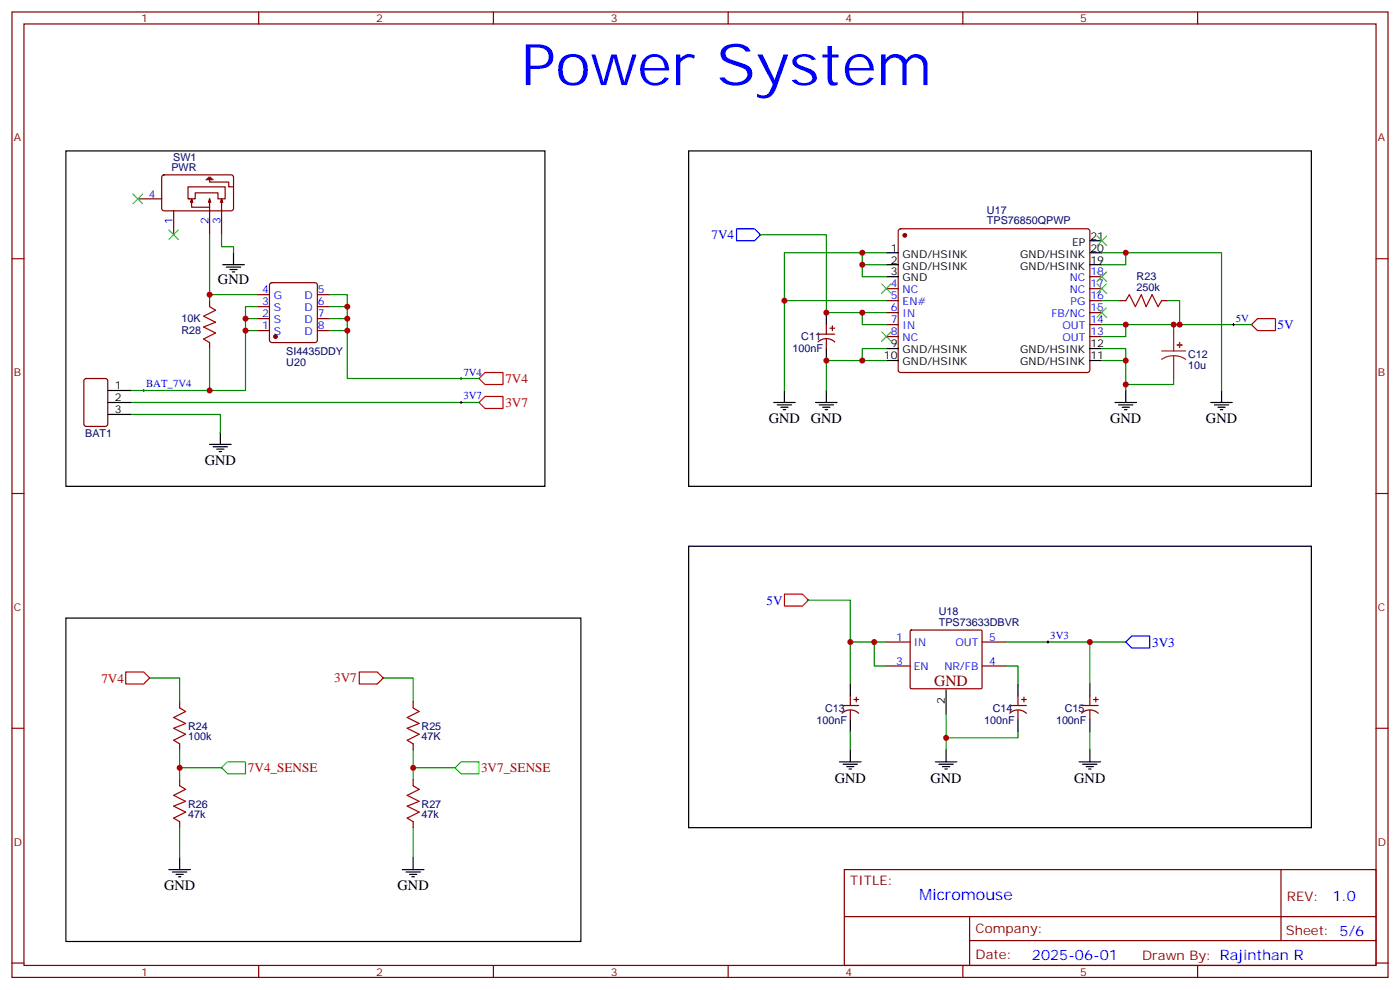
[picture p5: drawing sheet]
<svg xmlns="http://www.w3.org/2000/svg" width="412mm" height="292mm" viewBox="0 0 412 292" stroke-linecap="round" stroke-linejoin="round" font-family="sans-serif">
<g fill="none" stroke="#870000" stroke-width=".35">
<path d="M3.5 3.5h405.4v284.4h-405.4zM7.1 7.1h398.2v277.2h-398.2zM76.2 3.5v3.6M145.3 3.5v3.6M214.5 3.5v3.6M283.6 3.5v3.6M352.8 3.5v3.6M40.6 58.6h7M47.9 51.7l.4-.2 20.1 .1 .4 .6-.1 9.5-.6 .4-20-.1-.5-.6v-9.2zM55.4 55h10.9v3.6h-2.1v-1.8h-6.7v1.8h-2.1zM56.4 58.6l-.3 1M56.8 59.6l-.4-1v2.4h5.3"/>
<path d="M60.7 52.9h2.1M61 52.6h1.4M61.4 52.2h.7M61.7 52.9v.7h5.7v1.4h1.4M61.7 58.6v10.5M61.7 58.6l.4 1M61.7 58.6l-.3 1M65.3 58.6l-.4 1M65.6 59.6l-.3-1v10.5M3.5 76.2h3.6M51.2 62.1v7M264.8 67.6l.5-.2h55l.5 .2 .2 .5v41.2l-.7 .4-55.3-.1-.4-.6v-40.9z"/>
<path d="M405.3 76.2h3.6M61.7 88.5v1.8M75.8 97.4h3.6M75.8 93.8h3.6M75.8 90.3h3.6M75.8 86.8h3.6M79.6 83.5l.5-.2h12.7l.5 .2 .2 .5v16.2l-.2 .5-.5 .2h-12.7l-.5-.2-.2-.5v-16.2zM93.5 97.4h3.5M93.5 93.8h3.5M93.5 90.3h3.5M93.5 86.8h3.5M240.9 98.4h5"/>
<path d="M243.4 95.6v2.8M243.4 99.8v2.9M244.5 96.7h1.4M245.2 96v1.4M261.1 85h3.5M261.1 88.5h3.5M261.1 92.1h3.5M261.1 95.6h3.5M261.1 99.1h3.5M321 85h3.6M321 88.5h3.6M321 92.1h3.6"/>
<path d="M321 95.6h3.6M321 99.1h3.6M321 81.5h3.6M329.8 88.5h1.8M342.2 88.5h1.8M24.9 111.7l.5-.2h5.6l.7 .4v13l-.4 .6-5.9 .1-.7-.5v-12.9zM61.7 100.9v1.8M241 100.7a3.5 3.5 0 0 1 4.9 0M3.5 145.3h3.6M405.3 145.3h3.6M261.1 189.1h7M261.1 196.1h7"/>
<path d="M268.2 185.7l.3-.1h20.6l.2 .3-.1 16.8-.3 .1h-20.6l-.2-.3zM289.3 189.1h7M289.3 196.1h7M3.5 214.5h3.6M52.9 206.7v1.8M52.9 219.1v1.7M121.7 206.7v1.8M121.7 219.1v1.7M248 207.8h4.9M248 210.1a3.5 3.5 0 0 1 5 0M250.5 205v2.8M250.5 209.2v2.8"/>
<path d="M251.5 206h1.4M252.2 205.3v1.4M297.4 207.8h4.9M297.4 210.1a3.5 3.5 0 0 1 4.9 0M299.9 205v2.8M299.9 209.2v2.8M300.9 206h1.4M301.6 205.3v1.4M318.6 207.8h4.9M318.6 210.1a3.5 3.5 0 0 1 4.9 0M321 205v2.8M321 209.2v2.8"/>
<path d="M322.1 206h1.4M322.8 205.3v1.4M405.3 214.5h3.6M52.9 229.7v1.7M121.7 229.7v1.7M52.9 242v1.8M121.7 242v1.8M248.7 256.1h156.6v28.2h-156.6zM377.3 256.1v20.9M248.7 270h156.5M285.6 277h119.6M285.6 270v14.1"/>
<path d="M3.5 283.6h3.6M76.2 284.3v3.6M145.3 284.3v3.6M214.5 284.3v3.6M283.6 284.3v3.6M352.8 284.3v3.6M405.3 283.6h3.6"/>
</g>
<g fill="none" stroke="#000" stroke-width=".35">
<path d="M19.4 44.5h141.1v98.7h-141.1zM202.8 44.5h183.5v98.7h-183.5zM65.6 78h6.4M66.7 78.7h4.2M67.7 79.4h2.1M68.8 74.4v3.6M261.1 74.4h3.5M261.1 78h3.5M321 74.4h3.6M321 78h3.6M321 70.9h3.6M68.4 80.1h.7"/>
<path d="M243.4 92.1v3.5M261.1 81.5h3.5M31.7 118.5h7.1M31.7 115h7.1M227.9 118.5h6.3M229 119.2h4.2M230 119.9h2.1M231.1 115v3.5M240.2 118.5h6.4M241.3 119.2h4.2M242.4 119.9h2.1M243.4 102.7v3.5"/>
<path d="M243.4 115v3.5M261.1 102.7h3.5M261.1 106.2h3.5M321 102.7h3.6M321 106.2h3.6M328.4 118.5h6.4M329.5 119.2h4.2M330.6 119.9h2.1M331.6 115v3.5M356.7 118.5h6.3M357.7 119.2h4.2M358.8 119.9h2.1"/>
<path d="M359.8 115v3.5M31.7 122.1h7.1M61.7 130.9h6.4M62.8 131.6h4.2M63.9 132.3h2.1M64.6 133h.7M64.9 127.4v3.5M230.7 120.7h.7M243.1 120.7h.7M331.3 120.7h.7M359.5 120.7h.7M202.8 160.9h183.5v82.9h-183.5z"/>
<path d="M19.4 182h151.7v95.3h-151.7zM250.5 201.4v3.6M250.5 212v3.5M278.7 203.2v7.1M299.9 201.4v3.6M299.9 212v3.5M321 201.4v3.6M321 212v3.5M247.3 224.4h6.3M248.4 225.1h4.2M249.4 225.8h2.1M250.1 226.5h.7"/>
<path d="M250.5 220.8v3.6M275.5 224.4h6.4M276.6 225.1h4.2M277.6 225.8h2.2M278.3 226.5h.7M278.7 220.8v3.6M317.9 224.4h6.3M318.9 225.1h4.2M320 225.8h2.1M320.7 226.5h.7M321 220.8v3.6M49.7 256.1h6.4"/>
<path d="M50.8 256.8h4.2M51.9 257.5h2.1M52.6 258.2h.7M52.9 252.6v3.5M118.5 256.1h6.4M119.6 256.8h4.2M120.6 257.5h2.2M121.4 258.2h.7M121.7 252.6v3.5"/>
</g>
<g fill="#870000" stroke="#870000" stroke-width=".35">
<circle cx="266.5" cy="69.3" r=".53"/>
<circle cx="81.1" cy="99.1" r=".53"/>
</g>
<g fill="none" stroke="#008700" stroke-width=".35">
<path d="M61.7 69.1v17.7M65.3 69.1v3.6h3.5v1.7M224 69.1h19.4v23h17.7M254 74.4v7.1h7.1M254 78h7.1M261.1 74.4h-30v40.6M324.6 74.4h35.2v40.6M331.6 74.4v3.6h-7M72.3 93.8h3.5M72.3 97.4h3.5M75.8 90.3h-3.5v24.7h-33.5M75.8 86.8h-14.1v1.7"/>
<path d="M97 86.8h5.3v24.7h38.8M97 90.3h5.3M97 93.8h5.3M97 97.4h5.3M231.1 88.5h30M254 92.1v3.5h7.1M324.6 95.6h21.1v1.8M324.6 88.5h5.2M331.6 95.6v3.5h-7M344 88.5h3.5v7.1M345.7 95.6h23M38.8 118.5h102.3"/>
<path d="M61.7 102.7v12.3M261.1 106.2h-17.7v8.8M261.1 102.7h-7.1v3.5M324.6 102.7h7v12.3M324.6 106.2h7M345.7 111.5v1.7h-14.1M38.8 122.1h26.1v5.3M238.1 176.7h12.4v24.7M44.1 199.7h8.8v7M112.9 199.7h8.8v7M250.5 189.1h10.6M257.5 189.1v7h3.6"/>
<path d="M296.3 189.1h24.7v12.3M296.3 196.1h3.6v5.3M321 189.1h10.6M250.5 215.5v5.3M278.7 210.3v10.5M299.9 215.5v1.8h-21.2M321 215.5v5.3M52.9 220.8v8.9M52.9 226.1h12.4M121.7 226.1h12.4M121.7 220.8v8.9M52.9 243.8v8.8"/>
<path d="M121.7 243.8v8.8"/>
</g>
<path d="M61.7 90.3l1.8 1.1-3.5 1.7 3.5 1.8-3.5 1.4 3.5 1.8-3.5 1.7 1.7 1.1M331.6 88.5l1.1-1.7 1.7 3.5 1.8-3.5 1.4 3.5 1.8-3.5 1.7 3.5 1.1-1.8M52.9 208.5l1.8 1.1-3.5 1.7 3.5 1.8-3.5 1.4 3.5 1.8-3.5 1.7 1.7 1.1M121.7 208.5l1.8 1.1-3.6 1.7 3.6 1.8-3.6 1.4 3.6 1.8-3.6 1.7 1.8 1.1M52.9 231.4l1.8 1.1-3.5 1.7 3.5 1.8-3.5 1.4 3.5 1.8-3.5 1.7 1.7 1.1M121.7 231.4l1.8 1.1-3.6 1.7 3.6 1.8-3.6 1.4 3.6 1.8-3.6 1.7 1.8 1.1" fill="none" stroke="#a10000" stroke-width=".35"/>
<path d="M345.7 97.4v6M342.2 103.4h7M345.7 104.8l-1.8 .2-1.7 .8M345.7 104.8l1.9 .2 1.6 .8M345.7 104.8v6.7" fill="none" stroke="#8c2424" stroke-width=".35"/>
<g fill="#8c2424" stroke="#8c2424" stroke-width=".35">
<path d="M346.8 101.6h1.4z"/>
<path d="M347.5 100.9v1.4z"/>
</g>
<path d="M217 67.4h5.2l1.8 1.7-1.8 1.8h-5.2zM333.4 187.3h5.3v3.6h-5.3l-1.8-1.8z" fill="none" stroke="#00f" stroke-width=".35"/>
<path d="M370.4 93.8h5.3v3.6h-5.3l-1.7-1.8zM231.1 175h5.3l1.7 1.7-1.7 1.8h-5.3z" fill="none" stroke="#f00" stroke-width=".35"/>
<path d="M141.1 111.5l1.8-1.8h5.3v3.5h-5.3zM141.1 118.5l1.8-1.7h5.3v3.5h-5.3zM37 197.9h5.3l1.8 1.8-1.8 1.7h-5.3zM105.8 197.9h5.3l1.8 1.8-1.8 1.7h-5.3z" fill="none" stroke="#c00" stroke-width=".35"/>
<path d="M65.3 226.1l1.7-1.7h5.3v3.5h-5.3zM134.1 226.1l1.7-1.7h5.3v3.5h-5.3z" fill="none" stroke="#0f0" stroke-width=".35"/>
<g fill="none" stroke="#3c3" stroke-width=".35">
<path d="M39.2 57.2l2.8 2.8M42 57.2l-2.8 2.8M49.7 67.7l2.9 2.9M52.6 67.7l-2.9 2.9M323.1 69.5l2.9 2.8M326 69.5l-2.9 2.8M259.6 83.6l2.9 2.8M259.6 97.7l2.9 2.8M262.5 83.6l-2.9 2.8M262.5 97.7l-2.9 2.8M323.1 83.6l2.9 2.8M323.1 80.1l2.9 2.8"/>
<path d="M323.1 90.7l2.9 2.8M326 83.6l-2.9 2.8M326 80.1l-2.9 2.8M326 90.7l-2.9 2.8"/>
</g>
<path d="M363 95.6h.7M363.4 95.2v.8M42 115h.7M42.3 114.7v.7M135.5 111.5h.7M135.5 118.5h.7M135.8 111.1v.7M135.8 118.2v.7M308.3 189.1h.7M308.7 188.7v.7" fill="none" stroke="#000" stroke-width=".29"/>
<g fill="#c00">
<circle cx="331.6" cy="106.2" r=".88"/>
<circle cx="331.6" cy="113.2" r=".88"/>
<circle cx="331.6" cy="95.6" r=".88"/>
<circle cx="254" cy="74.4" r=".88"/>
<circle cx="331.6" cy="74.4" r=".88"/>
<circle cx="254" cy="78" r=".88"/>
<circle cx="243.4" cy="106.2" r=".88"/>
<circle cx="254" cy="106.2" r=".88"/>
<circle cx="231.1" cy="88.5" r=".88"/>
<circle cx="345.7" cy="95.6" r=".88"/>
<circle cx="347.5" cy="95.6" r=".88"/>
<circle cx="243.4" cy="92.1" r=".88"/>
<circle cx="254" cy="92.1" r=".88"/>
<circle cx="250.5" cy="189.1" r=".88"/>
<circle cx="257.5" cy="189.1" r=".88"/>
<circle cx="278.7" cy="217.3" r=".88"/>
<circle cx="321" cy="189.1" r=".88"/>
<circle cx="52.9" cy="226.1" r=".88"/>
<circle cx="121.7" cy="226.1" r=".88"/>
<circle cx="102.3" cy="90.3" r=".88"/>
<circle cx="102.3" cy="93.8" r=".88"/>
<circle cx="102.3" cy="97.4" r=".88"/>
<circle cx="72.3" cy="93.8" r=".88"/>
<circle cx="72.3" cy="97.4" r=".88"/>
<circle cx="61.7" cy="115" r=".88"/>
<circle cx="61.7" cy="86.8" r=".88"/>
</g>
<text font-size="16.9" fill="#00f" x="153.5" y="25">Power System</text>
<text font-size="4.6" fill="#800" x="275.2" y="202.1">GND</text>
<text font-size="4.6" fill="#00f" x="270.8" y="265.1">Micromouse</text>
<g font-size="4.2">
<text x="64.2" y="83.6">GND</text>
<text x="226.5" y="124.6">GND</text>
<text x="238.8" y="124.6">GND</text>
<text x="327" y="124.6">GND</text>
<text x="355.2" y="124.6">GND</text>
<text x="60.3" y="137">GND</text>
<text x="245.9" y="230.5">GND</text>
<text x="274.1" y="230.5">GND</text>
<text x="316.4" y="230.5">GND</text>
<text x="48.3" y="262.2">GND</text>
<text x="117.1" y="262.2">GND</text>
</g>
<g font-size="4.2" fill="#00f">
<text x="392.5" y="265.4">1.0</text>
<text x="304" y="282.7">2025-06-01</text>
</g>
<g font-size="3.9" fill="#00f">
<text x="209.6" y="70.4">7V4</text>
<text x="376.3" y="96.9">5V</text>
<text x="225.8" y="178.1">5V</text>
<text x="339.4" y="190.4">3V3</text>
</g>
<g font-size="3.9" fill="#c00">
<text x="148.9" y="112.7">7V4</text>
<text x="148.9" y="119.8">3V7</text>
<text x="29.9" y="201">7V4</text>
<text x="98.5" y="200.9">3V7</text>
<text x="73" y="227.4">7V4_SENSE</text>
<text x="141.7" y="227.5">3V7_SENSE</text>
</g>
<g font-size="3.9" fill="#800">
<text x="250.5" y="260.7">TITLE:</text>
<text x="379.1" y="265.4">REV:</text>
<text x="287.4" y="274.9">Company:</text>
<text x="378.7" y="275.5">Sheet: 5/6</text>
<text x="287.4" y="282.6">Date:</text>
<text x="336.4" y="282.7">Drawn By: Rajinthan R</text>
</g>
<g font-size="3.2" fill="#800">
<text x="41.6" y="6.5">1</text>
<text x="110.8" y="6.5">2</text>
<text x="179.9" y="6.5">3</text>
<text x="249.1" y="6.5">4</text>
<text x="318.2" y="6.5">5</text>
<text x="4.1" y="41.6">A</text>
<text x="405.9" y="41.6">A</text>
<text x="4.1" y="110.8">B</text>
<text x="405.9" y="110.8">B</text>
<text x="4.1" y="179.9">C</text>
<text x="405.9" y="179.9">C</text>
<text x="4.1" y="249.1">D</text>
<text x="405.9" y="249.1">D</text>
<text x="41.6" y="287.3">1</text>
<text x="110.8" y="287.3">2</text>
<text x="179.9" y="287.3">3</text>
<text x="249.1" y="287.3">4</text>
<text x="318.2" y="287.3">5</text>
</g>
<g font-size="3.2" fill="#000080">
<text x="51" y="47.4">SW1</text>
<text x="50.5" y="50.4">PWR</text>
<text x="290.7" y="63.1">U17</text>
<text x="290.7" y="66.1">TPS76850QPWP</text>
<text x="334.8" y="82.6">R23</text>
<text x="334.8" y="85.7">250k</text>
<text x="53.5" y="95">10K</text>
<text x="53.4" y="98.5">R28</text>
<text x="236" y="100.3">C11</text>
<text x="84.3" y="104.5">SI4435DDY</text>
<text x="84.3" y="107.7">U20</text>
<text x="233.5" y="103.8">100nF</text>
<text x="350" y="105.6">C12</text>
<text x="350" y="108.7">10u</text>
<text x="25.1" y="128.6">BAT1</text>
<text x="276.6" y="184.3">TPS73633DBVR</text>
<text x="276.6" y="181.1">U18</text>
<text x="243.1" y="209.6">C13</text>
<text x="292.5" y="209.6">C14</text>
<text x="313.6" y="209.6">C15</text>
<text x="55.4" y="215.1">R24</text>
<text x="124.2" y="215.1">R25</text>
<text x="240.5" y="213.1">100nF</text>
<text x="289.9" y="213.1">100nF</text>
<text x="311.1" y="213.1">100nF</text>
<text x="55.4" y="218.1">100k</text>
<text x="124.2" y="218.1">47K</text>
<text x="55.4" y="238">R26</text>
<text x="124.2" y="238">R27</text>
<text x="55.4" y="241">47k</text>
<text x="124.2" y="241">47k</text>
</g>
<g font-size="3.2" fill="#00f">
<text x="43.8" y="58.2">4</text>
<text x="50.8" y="65.9" transform="rotate(-90 50.8 65.9)">1</text>
<text x="61.4" y="65.9" transform="rotate(-90 61.4 65.9)">2</text>
<text x="64.9" y="65.9" transform="rotate(-90 64.9 65.9)">3</text>
<text x="315.1" y="82.9">NC</text>
<text x="321.2" y="81.1">18</text>
<text x="77.2" y="86.4">4</text>
<text x="77.2" y="90">3</text>
<text x="80.7" y="88.2">G</text>
<text x="89.7" y="88.2">D</text>
<text x="93.7" y="90">6</text>
<text x="93.7" y="86.4">5</text>
<text x="262.4" y="84.7">4</text>
<text x="262.4" y="88.2">5</text>
<text x="265.9" y="86.4">NC</text>
<text x="265.9" y="90">EN#</text>
<text x="315.1" y="86.4">NC</text>
<text x="315.3" y="90">PG</text>
<text x="321.2" y="88.2">16</text>
<text x="321.2" y="84.7">17</text>
<text x="77.2" y="93.5">2</text>
<text x="80.7" y="91.7">S</text>
<text x="80.7" y="95.2">S</text>
<text x="89.7" y="95.2">D</text>
<text x="89.7" y="91.7">D</text>
<text x="93.7" y="93.5">7</text>
<text x="262.4" y="91.7">6</text>
<text x="262.4" y="95.2">7</text>
<text x="265.9" y="93.5">IN</text>
<text x="309.7" y="93.5">FB/NC</text>
<text x="321.2" y="95.2">14</text>
<text x="321.2" y="91.7">15</text>
<text x="364.1" y="94.7">5V</text>
<text x="77.2" y="97">1</text>
<text x="80.7" y="98.8">S</text>
<text x="89.7" y="98.8">D</text>
<text x="93.7" y="97">8</text>
<text x="262.4" y="98.8">8</text>
<text x="265.9" y="97">IN</text>
<text x="265.9" y="100.5">NC</text>
<text x="312.9" y="100.5">OUT</text>
<text x="312.9" y="97">OUT</text>
<text x="321.2" y="98.8">13</text>
<text x="136.5" y="110.6">7V4</text>
<text x="43" y="114.1">BAT_7V4</text>
<text x="136.5" y="117.7">3V7</text>
<text x="264" y="188.7">1</text>
<text x="269.2" y="190.1">IN</text>
<text x="281.4" y="190.1">OUT</text>
<text x="291.4" y="188.7">5</text>
<text x="309.4" y="188.2">3V3</text>
<text x="264" y="195.8">3</text>
<text x="269.2" y="197.2">EN</text>
<text x="278.2" y="197.2">NR/FB</text>
<text x="291.4" y="195.8">4</text>
</g>
<g font-size="3.2">
<text x="321.2" y="70.6">21</text>
<text x="262.4" y="74.1">1</text>
<text x="262.4" y="77.6">2</text>
<text x="265.9" y="75.8">GND/HSINK</text>
<text x="300.5" y="75.8">GND/HSINK</text>
<text x="315.8" y="72.3">EP</text>
<text x="321.2" y="77.6">19</text>
<text x="321.2" y="74.1">20</text>
<text x="262.4" y="81.1">3</text>
<text x="265.9" y="79.4">GND/HSINK</text>
<text x="265.9" y="82.9">GND</text>
<text x="300.5" y="79.4">GND/HSINK</text>
<text x="260.4" y="105.8">10</text>
<text x="262.4" y="102.3">9</text>
<text x="265.9" y="104.1">GND/HSINK</text>
<text x="265.9" y="107.6">GND/HSINK</text>
<text x="300.5" y="107.6">GND/HSINK</text>
<text x="300.5" y="104.1">GND/HSINK</text>
<text x="321.2" y="105.8">11</text>
<text x="321.2" y="102.3">12</text>
<text x="33.9" y="118.2">2</text>
<text x="33.9" y="114.7">1</text>
<text x="33.9" y="121.7">3</text>
<text x="278.3" y="207.3" transform="rotate(-90 278.3 207.3)">2</text>
</g>
</svg>
